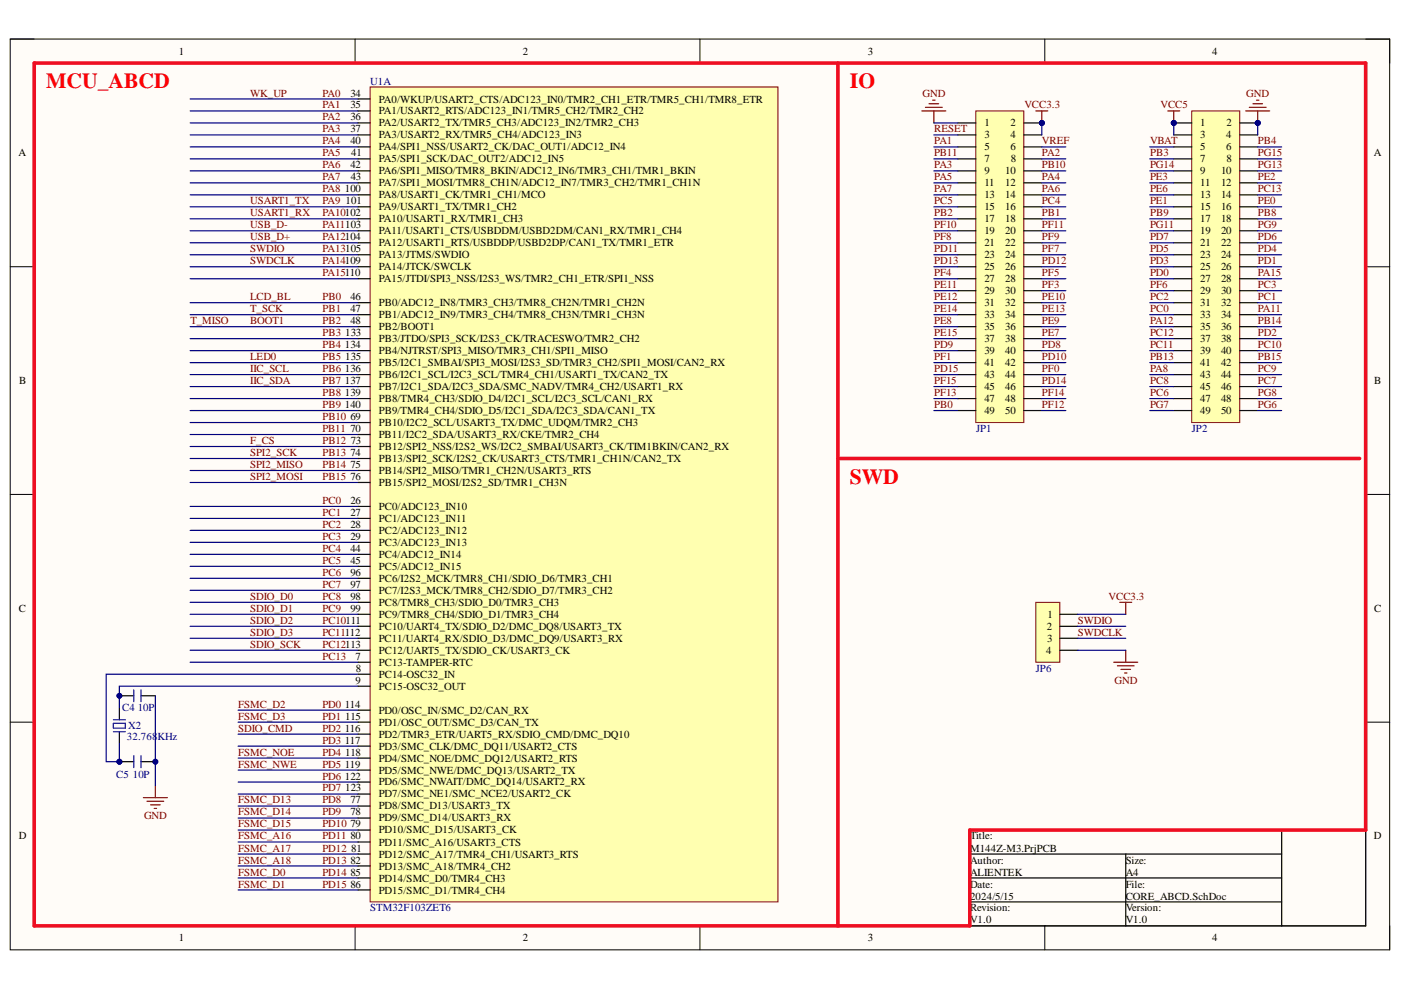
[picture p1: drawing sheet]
<svg xmlns="http://www.w3.org/2000/svg" width="297mm" height="210mm" viewBox="0 0 297 210" stroke-linecap="round" stroke-linejoin="round" font-family="sans-serif">
<path d="M2.2 8.3h292.4v193.1h-292.4z" fill-rule="evenodd" fill="#fffcf8"/>
<path d="M2.2 8.3h292.4v193.1h-292.4z" fill="none" stroke="#000" stroke-width=".21"/>
<path d="M7.3 13.4h282.3v182.9h-282.3z" fill-rule="evenodd" fill="#fffcf8"/>
<g fill="none" stroke="#000" stroke-width=".21">
<path d="M2.2 8.3h5.1M7.3 13.4h282.3v182.9h-282.3zM75.3 8.3v5.1M148.4 8.3v5.1M221.5 8.3v5.1M289.6 8.3h5v5.1M2.2 56.6h5.1M289.6 56.6h5M2.2 104.8h5.1M289.6 104.8h5M2.2 153.1h5.1M289.6 153.1h5"/>
<path d="M75.3 196.3v5.1M148.4 196.3v5.1M221.5 196.3v5.1M294.6 196.3v5.1"/>
</g>
<path d="M205.6 176h84v20.3h-84zM271.7 176v20.3M205.6 181.1h66.1M205.6 186.2h66.1M205.6 191.2h66.1M238.7 181.1v15.2" fill="none" stroke="#000" stroke-width=".25"/>
<path d="M30.4 169.1h5.1M31.2 169.9h3.5M31.9 170.6h2.1M32.7 171.4h.5M32.9 166.6v2.5" fill="none" stroke="#800000" stroke-width=".25"/>
<circle cx="25.3" cy="147.5" r=".51" fill="#000080"/>
<circle cx="25.3" cy="147.5" r=".51" fill="none" stroke="#000080" stroke-width=".21"/>
<path d="M25.3 147.5h3.1M29.9 147.5h3" fill="none" stroke="#000" stroke-width=".25"/>
<circle cx="25.3" cy="147.5" r=".51" fill="#000080"/>
<circle cx="25.3" cy="147.5" r=".51" fill="none" stroke="#000080" stroke-width=".21"/>
<path d="M28.4 146.3v2.5M29.9 146.3v2.5" fill="none" stroke="#00f" stroke-width=".25"/>
<circle cx="32.9" cy="161.5" r=".51" fill="#000080"/>
<circle cx="32.9" cy="161.5" r=".51" fill="none" stroke="#000080" stroke-width=".21"/>
<circle cx="25.3" cy="161.5" r=".51" fill="#000080"/>
<circle cx="25.3" cy="161.5" r=".51" fill="none" stroke="#000080" stroke-width=".21"/>
<path d="M29.9 161.5h3" fill="none" stroke="#000" stroke-width=".25"/>
<circle cx="32.9" cy="161.5" r=".51" fill="#000080"/>
<circle cx="32.9" cy="161.5" r=".51" fill="none" stroke="#000080" stroke-width=".21"/>
<path d="M25.3 161.5h3.1" fill="none" stroke="#000" stroke-width=".25"/>
<circle cx="25.3" cy="161.5" r=".51" fill="#000080"/>
<circle cx="25.3" cy="161.5" r=".51" fill="none" stroke="#000080" stroke-width=".21"/>
<path d="M24 155.1h2.6M24 153.4h2.6v1h-2.6zM24 152.6h2.6M28.4 160.2v2.6M29.9 160.2v2.6" fill="none" stroke="#00f" stroke-width=".25"/>
<path d="M25.3 150.1v2.5M25.3 155.1v2.6" fill="none" stroke="#000" stroke-width=".25"/>
<g fill="none" stroke="#000080" stroke-width=".25">
<path d="M40.3 38.8h35.6M40.3 36.2h35.6M40.3 33.7h35.6M40.3 31.1h35.6M40.3 28.6h35.6M40.3 26.1h35.6M40.3 23.5h35.6M40.3 21h35.6M40.3 59.1h35.6M40.3 56.6h35.6M40.3 54h35.6M40.3 51.5h35.6"/>
<path d="M40.3 48.9h35.6M40.3 46.4h35.6M40.3 43.9h35.6M40.3 41.3h35.6M40.3 79.4h35.6M40.3 76.9h35.6M40.3 71.8h35.6M40.3 69.3h35.6M40.3 66.7h35.6M40.3 64.2h35.6M40.3 99.8h35.6M40.3 97.2h35.6"/>
<path d="M40.3 92.1h35.6M40.3 89.6h35.6M40.3 87h35.6M40.3 84.5h35.6M40.3 82h35.6M40.3 94.7h35.6M40.3 117.5h35.6M40.3 115h35.6M40.3 112.5h35.6M40.3 109.9h35.6M40.3 107.4h35.6M40.3 102.3h35.6"/>
<path d="M40.3 137.9h35.6M40.3 135.3h35.6M40.3 132.8h35.6M40.3 130.2h35.6M40.3 127.7h35.6M40.3 125.2h35.6M40.3 122.6h35.6M40.3 120.1h35.6M32.9 147.5v19.1M40.3 140.4h35.6M50.5 150.6h25.4M50.5 153.1h25.4"/>
<path d="M50.5 155.7h25.4M50.5 158.2h25.4M75.9 145.5h-50.6v4.6M75.9 143h-53.4v18.5h2.8v-3.8M50.5 170.9h25.4M50.5 173.4h25.4M50.5 176h25.4M50.5 178.5h25.4M50.5 160.7h25.4M50.5 163.3h25.4M50.5 165.8h25.4M50.5 168.4h25.4"/>
<path d="M50.5 181.1h25.4M50.5 183.6h25.4M50.5 186.2h25.4M50.5 188.7h25.4"/>
</g>
<circle cx="25.3" cy="161.5" r=".51" fill="#000080"/>
<circle cx="25.3" cy="161.5" r=".51" fill="none" stroke="#000080" stroke-width=".21"/>
<path d="M40.3 74.3h35.6" fill="none" stroke="#000080" stroke-width=".25"/>
<path d="M7.3 13.4h282.3v162.6h-84v20.3h-198.3z" fill="none" stroke="#ee0e22" stroke-width=".76"/>
<circle cx="220.9" cy="26.1" r=".51" fill="#000080"/>
<circle cx="220.9" cy="26.1" r=".51" fill="none" stroke="#000080" stroke-width=".21"/>
<path d="M206.9 23.5h10.2v66.1h-10.2z" fill-rule="evenodd" fill="#ffffb0"/>
<path d="M206.9 23.5h10.2v66.1h-10.2z" fill="none" stroke="#800000" stroke-width=".21"/>
<path d="M203.1 26.1h3.8M217.1 26.1h3.8" fill="none" stroke="#000" stroke-width=".25"/>
<circle cx="220.9" cy="26.1" r=".51" fill="#000080"/>
<circle cx="220.9" cy="26.1" r=".51" fill="none" stroke="#000080" stroke-width=".21"/>
<g fill="none" stroke="#000" stroke-width=".25">
<path d="M203.1 28.6h3.8M203.1 31.2h3.8M203.1 33.7h3.8M203.1 36.2h3.8M203.1 38.8h3.8M217.1 28.6h3.8M217.1 31.2h3.8M217.1 33.7h3.8M217.1 36.2h3.8M217.1 38.8h3.8M203.1 41.3h3.8M203.1 43.9h3.8"/>
<path d="M203.1 46.4h3.8M203.1 48.9h3.8M203.1 51.5h3.8M203.1 54h3.8M203.1 56.6h3.8M203.1 59.1h3.8M217.1 41.3h3.8M217.1 43.9h3.8M217.1 46.4h3.8M217.1 48.9h3.8M217.1 51.5h3.8M217.1 54h3.8"/>
<path d="M217.1 56.6h3.8M217.1 59.1h3.8M203.1 61.6h3.8M203.1 64.2h3.8M203.1 66.7h3.8M203.1 69.3h3.8M203.1 71.8h3.8M203.1 74.3h3.8M203.1 76.9h3.8M203.1 79.4h3.8M217.1 61.6h3.8M217.1 64.2h3.8"/>
<path d="M217.1 66.7h3.8M217.1 69.3h3.8M217.1 71.8h3.8M217.1 74.3h3.8M217.1 76.9h3.8M217.1 79.4h3.8M203.1 82h3.8M203.1 84.5h3.8M203.1 87h3.8M217.1 82h3.8M217.1 84.5h3.8M217.1 87h3.8"/>
</g>
<circle cx="248.9" cy="26.1" r=".51" fill="#000080"/>
<circle cx="248.9" cy="26.1" r=".51" fill="none" stroke="#000080" stroke-width=".21"/>
<circle cx="266.7" cy="26.1" r=".51" fill="#000080"/>
<circle cx="266.7" cy="26.1" r=".51" fill="none" stroke="#000080" stroke-width=".21"/>
<path d="M252.7 23.5h10.1v66.1h-10.1z" fill-rule="evenodd" fill="#ffffb0"/>
<path d="M252.7 23.5h10.1v66.1h-10.1z" fill="none" stroke="#800000" stroke-width=".21"/>
<path d="M248.9 26.1h3.8" fill="none" stroke="#000" stroke-width=".25"/>
<circle cx="248.9" cy="26.1" r=".51" fill="#000080"/>
<circle cx="248.9" cy="26.1" r=".51" fill="none" stroke="#000080" stroke-width=".21"/>
<path d="M262.8 26.1h3.9" fill="none" stroke="#000" stroke-width=".25"/>
<circle cx="266.7" cy="26.1" r=".51" fill="#000080"/>
<circle cx="266.7" cy="26.1" r=".51" fill="none" stroke="#000080" stroke-width=".21"/>
<g fill="none" stroke="#000" stroke-width=".25">
<path d="M248.9 28.6h3.8M248.9 31.2h3.8M248.9 33.7h3.8M248.9 36.2h3.8M248.9 38.8h3.8M262.8 28.6h3.9M262.8 31.2h3.9M262.8 33.7h3.9M262.8 36.2h3.9M262.8 38.8h3.9M248.9 41.3h3.8M248.9 43.9h3.8"/>
<path d="M248.9 46.4h3.8M248.9 48.9h3.8M248.9 51.5h3.8M248.9 54h3.8M248.9 56.6h3.8M248.9 59.1h3.8M262.8 41.3h3.9M262.8 43.9h3.9M262.8 46.4h3.9M262.8 48.9h3.9M262.8 51.5h3.9M262.8 54h3.9"/>
<path d="M262.8 56.6h3.9M262.8 59.1h3.9M248.9 61.6h3.8M248.9 64.2h3.8M248.9 66.7h3.8M248.9 69.3h3.8M248.9 71.8h3.8M248.9 74.3h3.8M248.9 76.9h3.8M248.9 79.4h3.8M262.8 61.6h3.9M262.8 64.2h3.9"/>
<path d="M262.8 66.7h3.9M262.8 69.3h3.9M262.8 71.8h3.9M262.8 74.3h3.9M262.8 76.9h3.9M262.8 79.4h3.9M248.9 82h3.8M248.9 84.5h3.8M248.9 87h3.8M262.8 82h3.9M262.8 84.5h3.9M262.8 87h3.9"/>
</g>
<path d="M247.6 23.5h2.5M248.9 23.5v2.6" fill="none" stroke="#800000" stroke-width=".25"/>
<circle cx="248.9" cy="26.1" r=".51" fill="#000080"/>
<circle cx="248.9" cy="26.1" r=".51" fill="none" stroke="#000080" stroke-width=".21"/>
<path d="M264.1 23.5h5.1M264.9 22.8h3.5M265.6 22h2.1M266.4 21.2h.5M266.7 23.5v2.6" fill="none" stroke="#800000" stroke-width=".25"/>
<circle cx="266.7" cy="26.1" r=".51" fill="#000080"/>
<circle cx="266.7" cy="26.1" r=".51" fill="none" stroke="#000080" stroke-width=".21"/>
<path d="M219.6 23.5h2.6M220.9 23.5v2.6" fill="none" stroke="#800000" stroke-width=".25"/>
<circle cx="220.9" cy="26.1" r=".51" fill="#000080"/>
<circle cx="220.9" cy="26.1" r=".51" fill="none" stroke="#000080" stroke-width=".21"/>
<path d="M195.4 23.5h5.1M196.2 22.8h3.6M197 22h2M197.7 21.2h.6M198 23.5v2.6" fill="none" stroke="#800000" stroke-width=".25"/>
<g fill="none" stroke="#000080" stroke-width=".25">
<path d="M198 26.1h5.1M198 28.6h5.1M198 36.2h5.1M198 38.8h5.1M220.9 38.8h5.1M220.9 33.7h5.1M220.9 26.1v2.5M266.7 36.2h5M266.7 38.8h5M198 56.6h5.1M198 43.9h5.1M198 46.4h5.1"/>
<path d="M198 48.9h5.1M198 51.5h5.1M198 41.3h5.1M198 54h5.1M198 59.1h5.1M220.9 56.6h5.1M220.9 43.9h5.1M220.9 46.4h5.1M220.9 48.9h5.1M220.9 51.5h5.1M220.9 54h5.1M220.9 59.1h5.1"/>
<path d="M243.8 56.6h5.1M266.7 56.6h5M198 69.3h5.1M198 74.3h5.1M198 76.9h5.1M198 79.4h5.1M198 61.6h5.1M198 64.2h5.1M220.9 74.3h5.1M220.9 76.9h5.1M220.9 79.4h5.1M220.9 71.8h5.1"/>
<path d="M243.8 74.3h5.1M243.8 76.9h5.1M243.8 79.4h5.1M243.8 71.8h5.1M243.8 66.7h5.1M266.7 69.3h5M266.7 74.3h5M266.7 76.9h5M266.7 79.4h5M266.7 64.2h5M266.7 71.8h5M266.7 66.7h5"/>
<path d="M198 87h5.1M198 82h5.1M198 84.5h5.1M220.9 82h5.1M220.9 84.5h5.1M243.8 82h5.1M266.7 82h5M266.7 84.5h5"/>
</g>
<circle cx="220.9" cy="26.1" r=".51" fill="#000080"/>
<circle cx="220.9" cy="26.1" r=".51" fill="none" stroke="#000080" stroke-width=".21"/>
<g fill="none" stroke="#000080" stroke-width=".25">
<path d="M198 33.7h5.1M220.9 36.2h5.1M243.8 33.7h5.1M243.8 36.2h5.1M243.8 38.8h5.1M266.7 33.7h5M266.7 26.1v2.5M220.9 41.3h5.1M243.8 43.9h5.1M243.8 41.3h5.1M243.8 59.1h5.1M243.8 51.5h5.1"/>
<path d="M243.8 54h5.1M266.7 43.9h5M266.7 59.1h5M266.7 48.9h5M266.7 51.5h5M266.7 54h5M243.8 64.2h5.1M243.8 69.3h5.1M266.7 61.6h5M220.9 87h5.1M243.8 84.5h5.1"/>
</g>
<circle cx="266.7" cy="26.1" r=".51" fill="#000080"/>
<circle cx="266.7" cy="26.1" r=".51" fill="none" stroke="#000080" stroke-width=".21"/>
<path d="M198 31.2h5.1M248.9 26.1v2.5M266.7 31.2h5M198 66.7h5.1M220.9 66.7h5.1M220.9 69.3h5.1M220.9 64.2h5.1M220.9 61.6h5.1M243.8 87h5.1M266.7 87h5" fill="none" stroke="#000080" stroke-width=".25"/>
<circle cx="248.9" cy="26.1" r=".51" fill="#000080"/>
<circle cx="248.9" cy="26.1" r=".51" fill="none" stroke="#000080" stroke-width=".21"/>
<path d="M220.9 31.2h5.1M243.8 31.2h5.1M243.8 48.9h5.1M243.8 46.4h5.1M266.7 46.4h5M266.7 41.3h5M198 71.8h5.1M243.8 61.6h5.1" fill="none" stroke="#000080" stroke-width=".25"/>
<path d="M177.6 13.4v182.9M177.6 97.2h110.7" fill="none" stroke="#ee0e22" stroke-width=".76"/>
<path d="M237.4 127.7h2.6M238.7 127.7v2.5M238.7 137.9v2.5M236.1 140.4h5.1M236.9 141.2h3.6M237.7 141.9h2M238.4 142.7h.5" fill="none" stroke="#800000" stroke-width=".25"/>
<path d="M219.6 127.7h5.1v12.7h-5.1z" fill-rule="evenodd" fill="#ffffb0"/>
<path d="M219.6 127.7h5.1v12.7h-5.1z" fill="none" stroke="#800000" stroke-width=".21"/>
<path d="M224.7 130.2h3.8M224.7 132.8h3.8M224.7 135.3h3.8M224.7 137.9h3.8" fill="none" stroke="#000" stroke-width=".25"/>
<path d="M228.5 132.8h10.2M228.5 135.3h10.2M228.5 137.9h10.2M228.5 130.2h10.2" fill="none" stroke="#000080" stroke-width=".25"/>
<path d="M78.5 18.4h86.4v172.8h-86.4z" fill-rule="evenodd" fill="#ffffb0"/>
<path d="M78.5 18.4h86.4v172.8h-86.4z" fill="none" stroke="#800000" stroke-width=".21"/>
<g fill="none" stroke="#000" stroke-width=".25">
<path d="M75.9 21h2.6M75.9 23.5h2.6M75.9 26.1h2.6M75.9 28.6h2.6M75.9 31.1h2.6M75.9 33.7h2.6M75.9 36.2h2.6M75.9 38.8h2.6M75.9 41.3h2.6M75.9 43.9h2.6M75.9 46.4h2.6M75.9 48.9h2.6"/>
<path d="M75.9 51.5h2.6M75.9 54h2.6M75.9 56.6h2.6M75.9 59.1h2.6M75.9 64.2h2.6M75.9 66.7h2.6M75.9 69.3h2.6M75.9 71.8h2.6M75.9 74.3h2.6M75.9 76.9h2.6M75.9 79.4h2.6M75.9 89.6h2.6"/>
<path d="M75.9 92.1h2.6M75.9 94.7h2.6M75.9 97.2h2.6M75.9 99.8h2.6M75.9 82h2.6M75.9 84.5h2.6M75.9 87h2.6M75.9 107.4h2.6M75.9 109.9h2.6M75.9 112.5h2.6M75.9 115h2.6M75.9 117.5h2.6"/>
<path d="M75.9 102.3h2.6M75.9 120.1h2.6M75.9 122.6h2.6M75.9 125.2h2.6M75.9 127.7h2.6M75.9 130.2h2.6M75.9 132.8h2.6M75.9 135.3h2.6M75.9 137.9h2.6M75.9 140.4h2.6M75.9 143h2.6M75.9 145.5h2.6"/>
<path d="M75.9 150.6h2.6M75.9 153.1h2.6M75.9 155.7h2.6M75.9 158.2h2.6M75.9 170.9h2.6M75.9 173.4h2.6M75.9 176h2.6M75.9 178.5h2.6M75.9 160.7h2.6M75.9 163.3h2.6M75.9 165.8h2.6M75.9 168.4h2.6"/>
<path d="M75.9 181.1h2.6M75.9 183.6h2.6M75.9 186.2h2.6M75.9 188.7h2.6"/>
</g>
<g font-size="4.6" fill="#f00">
<text x="9.8" y="18.7">MCU_ABCD</text>
<text x="180.2" y="18.7">IO</text>
<text x="180.2" y="102.5">SWD</text>
</g>
<g font-size="2.3">
<text x="37.9" y="11.6">1</text>
<text x="110.8" y="11.6">2</text>
<text x="184" y="11.6">3</text>
<text x="257" y="11.6">4</text>
<text x="74.3" y="20.5">34</text>
<text x="74.3" y="23">35</text>
<text x="80.3" y="21.7">PA0/WKUP/USART2_CTS/ADC123_IN0/TMR2_CH1_ETR/TMR5_CH1/TMR8_ETR</text>
<text x="74.3" y="25.5">36</text>
<text x="74.3" y="28.1">37</text>
<text x="80.3" y="24.3">PA1/USART2_RTS/ADC123_IN1/TMR5_CH2/TMR2_CH2</text>
<text x="80.3" y="26.8">PA2/USART2_TX/TMR5_CH3/ADC123_IN2/TMR2_CH3</text>
<text x="80.3" y="29.3">PA3/USART2_RX/TMR5_CH4/ADC123_IN3</text>
<text x="208.7" y="26.8">1</text>
<text x="208.7" y="29.3">3</text>
<text x="214.2" y="26.8">2</text>
<text x="214.2" y="29.3">4</text>
<text x="254.5" y="26.8">1</text>
<text x="254.5" y="29.3">3</text>
<text x="260" y="29.3">4</text>
<text x="260.1" y="26.8">2</text>
<text x="3.9" y="33.1">A</text>
<text x="74.3" y="30.6">40</text>
<text x="74.3" y="35.7">42</text>
<text x="74.5" y="33.1">41</text>
<text x="80.3" y="31.9">PA4/SPI1_NSS/USART2_CK/DAC_OUT1/ADC12_IN4</text>
<text x="80.3" y="34.4">PA5/SPI1_SCK/DAC_OUT2/ADC12_IN5</text>
<text x="208.7" y="31.9">5</text>
<text x="208.7" y="34.4">7</text>
<text x="214.2" y="31.9">6</text>
<text x="214.3" y="34.4">8</text>
<text x="254.5" y="31.9">5</text>
<text x="254.5" y="34.4">7</text>
<text x="260" y="31.9">6</text>
<text x="260.1" y="34.4">8</text>
<text x="291.3" y="33.1">A</text>
<text x="73.1" y="40.8">100</text>
<text x="74.4" y="38.2">43</text>
<text x="80.3" y="37">PA6/SPI1_MISO/TMR8_BKIN/ADC12_IN6/TMR3_CH1/TMR1_BKIN</text>
<text x="80.3" y="39.5">PA7/SPI1_MOSI/TMR8_CH1N/ADC12_IN7/TMR3_CH2/TMR1_CH1N</text>
<text x="208.7" y="37">9</text>
<text x="208.7" y="39.5">11</text>
<text x="213.1" y="37">10</text>
<text x="213.1" y="39.5">12</text>
<text x="254.5" y="37">9</text>
<text x="254.5" y="39.5">11</text>
<text x="258.9" y="37">10</text>
<text x="258.9" y="39.5">12</text>
<text x="73.3" y="43.3">101</text>
<text x="80.3" y="42">PA8/USART1_CK/TMR1_CH1/MCO</text>
<text x="80.3" y="44.6">PA9/USART1_TX/TMR1_CH2</text>
<text x="80.3" y="47.1">PA10/USART1_RX/TMR1_CH3</text>
<text x="208.7" y="42">13</text>
<text x="208.7" y="44.6">15</text>
<text x="208.7" y="47.1">17</text>
<text x="213.1" y="42">14</text>
<text x="213.1" y="44.6">16</text>
<text x="213.1" y="47.1">18</text>
<text x="254.5" y="42">13</text>
<text x="254.5" y="44.6">15</text>
<text x="254.5" y="47.1">17</text>
<text x="258.9" y="42">14</text>
<text x="258.9" y="44.6">16</text>
<text x="258.9" y="47.1">18</text>
<text x="80.3" y="49.7">PA11/USART1_CTS/USBDDM/USBD2DM/CAN1_RX/TMR1_CH4</text>
<text x="80.3" y="52.3">PA12/USART1_RTS/USBDDP/USBD2DP/CAN1_TX/TMR1_ETR</text>
<text x="208.7" y="49.7">19</text>
<text x="208.7" y="52.3">21</text>
<text x="213.1" y="49.7">20</text>
<text x="213.1" y="52.3">22</text>
<text x="254.5" y="49.7">19</text>
<text x="254.5" y="52.3">21</text>
<text x="258.9" y="49.7">20</text>
<text x="258.9" y="52.3">22</text>
<text x="80.3" y="54.8">PA13/JTMS/SWDIO</text>
<text x="80.3" y="57.3">PA14/JTCK/SWCLK</text>
<text x="80.3" y="59.9">PA15/JTDI/SPI3_NSS/I2S3_WS/TMR2_CH1_ETR/SPI1_NSS</text>
<text x="208.7" y="54.8">23</text>
<text x="208.7" y="57.3">25</text>
<text x="208.7" y="59.9">27</text>
<text x="213.1" y="54.8">24</text>
<text x="213.1" y="57.3">26</text>
<text x="213.1" y="59.9">28</text>
<text x="254.5" y="54.8">23</text>
<text x="254.5" y="57.3">25</text>
<text x="254.5" y="59.9">27</text>
<text x="258.9" y="54.8">24</text>
<text x="258.9" y="57.3">26</text>
<text x="258.9" y="59.9">28</text>
<text x="74.3" y="63.7">46</text>
<text x="80.3" y="64.9">PB0/ADC12_IN8/TMR3_CH3/TMR8_CH2N/TMR1_CH2N</text>
<text x="208.7" y="62.4">29</text>
<text x="208.7" y="64.9">31</text>
<text x="213.1" y="62.4">30</text>
<text x="213.1" y="64.9">32</text>
<text x="254.5" y="62.4">29</text>
<text x="254.5" y="64.9">31</text>
<text x="258.9" y="62.4">30</text>
<text x="258.9" y="64.9">32</text>
<text x="73.2" y="71.3">133</text>
<text x="74.3" y="66.2">47</text>
<text x="74.3" y="68.7">48</text>
<text x="80.3" y="67.5">PB1/ADC12_IN9/TMR3_CH4/TMR8_CH3N/TMR1_CH3N</text>
<text x="80.3" y="70">PB2/BOOT1</text>
<text x="208.7" y="67.5">33</text>
<text x="208.7" y="70">35</text>
<text x="213.1" y="67.5">34</text>
<text x="213.1" y="70">36</text>
<text x="254.5" y="67.5">33</text>
<text x="254.5" y="70">35</text>
<text x="258.9" y="67.5">34</text>
<text x="258.9" y="70">36</text>
<text x="73.1" y="73.8">134</text>
<text x="73.2" y="76.3">135</text>
<text x="80.3" y="72.5">PB3/JTDO/SPI3_SCK/I2S3_CK/TRACESWO/TMR2_CH2</text>
<text x="80.3" y="75.1">PB4/NJTRST/SPI3_MISO/TMR3_CH1/SPI1_MISO</text>
<text x="80.3" y="77.6">PB5/I2C1_SMBAI/SPI3_MOSI/I2S3_SD/TMR3_CH2/SPI1_MOSI/CAN2_RX</text>
<text x="208.7" y="72.5">37</text>
<text x="208.7" y="75.1">39</text>
<text x="208.7" y="77.6">41</text>
<text x="213.1" y="72.5">38</text>
<text x="213.1" y="75.1">40</text>
<text x="213.1" y="77.6">42</text>
<text x="254.5" y="72.5">37</text>
<text x="254.5" y="75.1">39</text>
<text x="254.5" y="77.6">41</text>
<text x="258.9" y="72.5">38</text>
<text x="258.9" y="75.1">40</text>
<text x="258.9" y="77.6">42</text>
<text x="4.1" y="81.4">B</text>
<text x="73.1" y="78.9">136</text>
<text x="73.1" y="81.4">137</text>
<text x="73.1" y="84">139</text>
<text x="80.3" y="80.1">PB6/I2C1_SCL/I2C3_SCL/TMR4_CH1/USART1_TX/CAN2_TX</text>
<text x="80.3" y="82.7">PB7/I2C1_SDA/I2C3_SDA/SMC_NADV/TMR4_CH2/USART1_RX</text>
<text x="208.7" y="80.1">43</text>
<text x="208.7" y="82.7">45</text>
<text x="213.1" y="80.1">44</text>
<text x="213.1" y="82.7">46</text>
<text x="254.5" y="80.1">43</text>
<text x="254.5" y="82.7">45</text>
<text x="258.9" y="80.1">44</text>
<text x="258.9" y="82.7">46</text>
<text x="291.4" y="81.4">B</text>
<text x="73.1" y="86.5">140</text>
<text x="74.3" y="89">69</text>
<text x="80.3" y="85.2">PB8/TMR4_CH3/SDIO_D4/I2C1_SCL/I2C3_SCL/CAN1_RX</text>
<text x="80.3" y="87.8">PB9/TMR4_CH4/SDIO_D5/I2C1_SDA/I2C3_SDA/CAN1_TX</text>
<text x="208.7" y="85.2">47</text>
<text x="208.7" y="87.8">49</text>
<text x="213.1" y="85.2">48</text>
<text x="213.1" y="87.8">50</text>
<text x="254.5" y="85.2">47</text>
<text x="254.5" y="87.8">49</text>
<text x="258.9" y="85.2">48</text>
<text x="258.9" y="87.8">50</text>
<text x="74.3" y="91.6">70</text>
<text x="74.4" y="94.2">73</text>
<text x="80.3" y="90.3">PB10/I2C2_SCL/USART3_TX/DMC_UDQM/TMR2_CH3</text>
<text x="80.3" y="92.9">PB11/I2C2_SDA/USART3_RX/CKE/TMR2_CH4</text>
<text x="80.3" y="95.4">PB12/SPI2_NSS/I2S2_WS/I2C2_SMBAI/USART3_CK/TIM1BKIN/CAN2_RX</text>
<text x="74.3" y="96.7">74</text>
<text x="74.3" y="99.3">75</text>
<text x="74.3" y="101.8">76</text>
<text x="80.3" y="98">PB13/SPI2_SCK/I2S2_CK/USART3_CTS/TMR1_CH1N/CAN2_TX</text>
<text x="80.3" y="100.5">PB14/SPI2_MISO/TMR1_CH2N/USART3_RTS</text>
<text x="74.3" y="106.9">26</text>
<text x="80.3" y="103.1">PB15/SPI2_MOSI/I2S2_SD/TMR1_CH3N</text>
<text x="74.3" y="109.4">27</text>
<text x="74.3" y="111.9">28</text>
<text x="80.3" y="108.1">PC0/ADC123_IN10</text>
<text x="80.3" y="110.7">PC1/ADC123_IN11</text>
<text x="80.3" y="113.2">PC2/ADC123_IN12</text>
<text x="74.3" y="114.5">29</text>
<text x="74.3" y="117">44</text>
<text x="74.3" y="119.5">45</text>
<text x="80.3" y="115.7">PC3/ADC123_IN13</text>
<text x="80.3" y="118.3">PC4/ADC12_IN14</text>
<text x="74.3" y="122.1">96</text>
<text x="74.3" y="124.6">97</text>
<text x="80.3" y="120.8">PC5/ADC12_IN15</text>
<text x="80.3" y="123.3">PC6/I2S2_MCK/TMR8_CH1/SDIO_D6/TMR3_CH1</text>
<text x="80.3" y="125.9">PC7/I2S3_MCK/TMR8_CH2/SDIO_D7/TMR3_CH2</text>
<text x="4" y="129.7">C</text>
<text x="74.3" y="127.1">98</text>
<text x="74.3" y="129.7">99</text>
<text x="80.3" y="128.4">PC8/TMR8_CH3/SDIO_D0/TMR3_CH3</text>
<text x="80.3" y="131">PC9/TMR8_CH4/SDIO_D1/TMR3_CH4</text>
<text x="222.1" y="131">1</text>
<text x="291.4" y="129.7">C</text>
<text x="80.3" y="133.5">PC10/UART4_TX/SDIO_D2/DMC_DQ8/USART3_TX</text>
<text x="80.3" y="136.1">PC11/UART4_RX/SDIO_D3/DMC_DQ9/USART3_RX</text>
<text x="221.9" y="133.5">2</text>
<text x="222" y="136.1">3</text>
<text x="75.4" y="139.9">7</text>
<text x="75.5" y="142.4">8</text>
<text x="80.3" y="141.2">PC13-TAMPER-RTC</text>
<text x="80.3" y="143.7">PC14-OSC32_IN</text>
<text x="80.3" y="138.6">PC12/UART5_TX/SDIO_CK/USART3_CK</text>
<text x="221.8" y="138.6">4</text>
<text x="75.4" y="145">9</text>
<text x="80.3" y="146.3">PC15-OSC32_OUT</text>
<text x="73.1" y="150.1">114</text>
<text x="73.1" y="155.1">116</text>
<text x="73.2" y="152.6">115</text>
<text x="80.3" y="151.3">PD0/OSC_IN/SMC_D2/CAN_RX</text>
<text x="80.3" y="153.9">PD1/OSC_OUT/SMC_D3/CAN_TX</text>
<text x="73.1" y="157.7">117</text>
<text x="73.2" y="160.2">118</text>
<text x="80.3" y="156.4">PD2/TMR3_ETR/UART5_RX/SDIO_CMD/DMC_DQ10</text>
<text x="80.3" y="158.9">PD3/SMC_CLK/DMC_DQ11/USART2_CTS</text>
<text x="80.3" y="161.5">PD4/SMC_NOE/DMC_DQ12/USART2_RTS</text>
<text x="73.1" y="162.7">119</text>
<text x="73.1" y="165.3">122</text>
<text x="73.2" y="167.8">123</text>
<text x="80.3" y="164">PD5/SMC_NWE/DMC_DQ13/USART2_TX</text>
<text x="80.3" y="166.5">PD6/SMC_NWAIT/DMC_DQ14/USART2_RX</text>
<text x="74.3" y="170.3">77</text>
<text x="74.3" y="172.9">78</text>
<text x="80.3" y="171.6">PD8/SMC_D13/USART3_TX</text>
<text x="80.3" y="169.1">PD7/SMC_NE1/SMC_NCE2/USART2_CK</text>
<text x="4" y="178">D</text>
<text x="74.3" y="175.4">79</text>
<text x="74.3" y="178">80</text>
<text x="80.3" y="174.1">PD9/SMC_D14/USART3_RX</text>
<text x="80.3" y="176.7">PD10/SMC_D15/USART3_CK</text>
<text x="80.3" y="179.3">PD11/SMC_A16/USART3_CTS</text>
<text x="205.7" y="178">Title:</text>
<text x="291.3" y="178">D</text>
<text x="74.3" y="183.1">82</text>
<text x="74.3" y="185.6">85</text>
<text x="74.5" y="180.6">81</text>
<text x="80.3" y="181.8">PD12/SMC_A17/TMR4_CH1/USART3_RTS</text>
<text x="80.3" y="184.4">PD13/SMC_A18/TMR4_CH2</text>
<text x="205.7" y="183.1">Author:</text>
<text x="205.7" y="180.6">M144Z-M3.PrjPCB</text>
<text x="205.7" y="185.6">ALIENTEK</text>
<text x="238.7" y="183.1">Size:</text>
<text x="238.7" y="185.6">A4</text>
<text x="74.3" y="188.2">86</text>
<text x="80.3" y="186.9">PD14/SMC_D0/TMR4_CH3</text>
<text x="80.3" y="189.4">PD15/SMC_D1/TMR4_CH4</text>
<text x="205.7" y="188.2">Date:</text>
<text x="205.7" y="190.7">2024/5/15</text>
<text x="238.7" y="188.2">File:</text>
<text x="238.7" y="190.7">CORE_ABCD.SchDoc</text>
<text x="205.7" y="193.3">Revision:</text>
<text x="205.7" y="195.8">V1.0</text>
<text x="238.7" y="193.3">Version:</text>
<text x="238.7" y="195.8">V1.0</text>
<text x="37.9" y="199.6">1</text>
<text x="110.8" y="199.6">2</text>
<text x="184" y="199.6">3</text>
<text x="257" y="199.6">4</text>
</g>
<g font-size="2.3" fill="#000080">
<text x="78.5" y="17.9">U1A</text>
<text x="206.9" y="91.6">JP1</text>
<text x="252.7" y="91.6">JP2</text>
<text x="219.6" y="142.4">JP6</text>
<text x="25.9" y="150.8">C4</text>
<text x="27.2" y="154.6">X2</text>
<text x="29.2" y="150.8">10P</text>
<text x="26.9" y="156.9">32.768</text>
<text x="33.4" y="156.9">KHz</text>
<text x="24.6" y="165">C5</text>
<text x="28.2" y="165">10P</text>
<text x="78.5" y="193.3">STM32F103ZET6</text>
</g>
<g font-size="2.3" fill="#800000">
<text x="53" y="20.5">WK_UP</text>
<text x="68.4" y="20.5">PA0</text>
<text x="68.4" y="23">PA1</text>
<text x="195.6" y="20.5">GND</text>
<text x="217.2" y="23">VCC3.3</text>
<text x="246" y="23">VCC5</text>
<text x="264.2" y="20.5">GND</text>
<text x="68.4" y="25.5">PA2</text>
<text x="68.4" y="28.1">PA3</text>
<text x="198.1" y="28.1">RESET</text>
<text x="68.4" y="30.6">PA4</text>
<text x="68.4" y="33.1">PA5</text>
<text x="68.4" y="35.7">PA6</text>
<text x="198.1" y="35.7">PA3</text>
<text x="198.1" y="30.6">PA1</text>
<text x="198.1" y="33.1">PB11</text>
<text x="220.9" y="35.7">PB10</text>
<text x="220.9" y="33.1">PA2</text>
<text x="220.9" y="30.6">VREF</text>
<text x="243.8" y="35.7">PG14</text>
<text x="243.8" y="33.1">PB3</text>
<text x="243.8" y="30.6">VBAT</text>
<text x="266.7" y="33.1">PG15</text>
<text x="266.7" y="35.7">PG13</text>
<text x="266.7" y="30.6">PB4</text>
<text x="68.4" y="38.2">PA7</text>
<text x="68.4" y="40.8">PA8</text>
<text x="198.1" y="40.8">PA7</text>
<text x="198.1" y="38.2">PA5</text>
<text x="220.9" y="38.2">PA4</text>
<text x="220.9" y="40.8">PA6</text>
<text x="243.8" y="38.2">PE3</text>
<text x="243.8" y="40.8">PE6</text>
<text x="266.7" y="38.2">PE2</text>
<text x="266.7" y="40.8">PC13</text>
<text x="53" y="45.8">USART1_RX</text>
<text x="53" y="43.3">USART1_TX</text>
<text x="68.4" y="43.3">PA9</text>
<text x="68.4" y="45.8">PA10102</text>
<text x="198.1" y="43.3">PC5</text>
<text x="198.1" y="45.8">PB2</text>
<text x="220.9" y="43.3">PC4</text>
<text x="220.9" y="45.8">PB1</text>
<text x="243.8" y="43.3">PE1</text>
<text x="243.8" y="45.8">PB9</text>
<text x="266.7" y="43.3">PE0</text>
<text x="266.7" y="45.8">PB8</text>
<text x="53" y="51">USB_D+</text>
<text x="53" y="48.4">USB_D-</text>
<text x="53" y="53.5">SWDIO</text>
<text x="68.4" y="48.4">PA11103</text>
<text x="68.4" y="51">PA12104</text>
<text x="68.4" y="53.5">PA13105</text>
<text x="198.1" y="51">PF8</text>
<text x="198.1" y="53.5">PD11</text>
<text x="198.1" y="48.4">PF10</text>
<text x="220.9" y="53.5">PF7</text>
<text x="220.9" y="48.4">PF11</text>
<text x="220.9" y="51">PF9</text>
<text x="243.8" y="53.5">PD5</text>
<text x="243.8" y="51">PD7</text>
<text x="243.8" y="48.4">PG11</text>
<text x="266.7" y="53.5">PD4</text>
<text x="266.7" y="48.4">PG9</text>
<text x="266.7" y="51">PD6</text>
<text x="53" y="56.1">SWDCLK</text>
<text x="68.4" y="56.1">PA14109</text>
<text x="68.4" y="58.6">PA15110</text>
<text x="198.1" y="58.6">PF4</text>
<text x="198.1" y="56.1">PD13</text>
<text x="220.9" y="58.6">PF5</text>
<text x="220.9" y="56.1">PD12</text>
<text x="243.8" y="58.6">PD0</text>
<text x="243.8" y="56.1">PD3</text>
<text x="266.7" y="58.6">PA15</text>
<text x="266.7" y="56.1">PD1</text>
<text x="53" y="63.7">LCD_BL</text>
<text x="68.4" y="63.7">PB0</text>
<text x="198.1" y="61.1">PE11</text>
<text x="198.1" y="63.7">PE12</text>
<text x="220.9" y="63.7">PE10</text>
<text x="220.9" y="61.1">PF3</text>
<text x="243.8" y="61.1">PF6</text>
<text x="243.8" y="63.7">PC2</text>
<text x="266.7" y="63.7">PC1</text>
<text x="266.7" y="61.1">PC3</text>
<text x="40.4" y="68.7">T_MISO</text>
<text x="53" y="68.7">BOOT1</text>
<text x="53" y="66.2">T_SCK</text>
<text x="68.4" y="66.2">PB1</text>
<text x="68.4" y="68.7">PB2</text>
<text x="68.4" y="71.3">PB3</text>
<text x="198.1" y="68.7">PE8</text>
<text x="198.1" y="66.2">PE14</text>
<text x="198.1" y="71.3">PE15</text>
<text x="220.9" y="71.3">PE7</text>
<text x="220.9" y="68.7">PE9</text>
<text x="220.9" y="66.2">PE13</text>
<text x="243.8" y="71.3">PC12</text>
<text x="243.8" y="66.2">PC0</text>
<text x="243.8" y="68.7">PA12</text>
<text x="266.7" y="71.3">PD2</text>
<text x="266.7" y="66.2">PA11</text>
<text x="266.7" y="68.7">PB14</text>
<text x="53" y="76.3">LED0</text>
<text x="68.4" y="73.8">PB4</text>
<text x="68.4" y="76.3">PB5</text>
<text x="198.1" y="76.3">PF1</text>
<text x="198.1" y="73.8">PD9</text>
<text x="220.9" y="73.8">PD8</text>
<text x="220.9" y="76.3">PD10</text>
<text x="243.8" y="73.8">PC11</text>
<text x="243.8" y="76.3">PB13</text>
<text x="266.7" y="76.3">PB15</text>
<text x="266.7" y="73.8">PC10</text>
<text x="53" y="78.9">IIC_SCL</text>
<text x="53" y="81.4">IIC_SDA</text>
<text x="68.4" y="78.9">PB6</text>
<text x="68.4" y="81.4">PB7</text>
<text x="68.4" y="84">PB8</text>
<text x="198.1" y="84">PF13</text>
<text x="198.1" y="78.9">PD15</text>
<text x="198.1" y="81.4">PF15</text>
<text x="220.9" y="78.9">PF0</text>
<text x="220.9" y="81.4">PD14</text>
<text x="220.9" y="84">PF14</text>
<text x="243.8" y="81.4">PC8</text>
<text x="243.8" y="78.9">PA8</text>
<text x="243.8" y="84">PC6</text>
<text x="266.7" y="78.9">PC9</text>
<text x="266.7" y="84">PG8</text>
<text x="266.7" y="81.4">PC7</text>
<text x="68.4" y="86.5">PB9</text>
<text x="68.4" y="89">PB10</text>
<text x="198.1" y="86.5">PB0</text>
<text x="220.9" y="86.5">PF12</text>
<text x="243.8" y="86.5">PG7</text>
<text x="266.7" y="86.5">PG6</text>
<text x="53" y="94.2">F_CS</text>
<text x="68.4" y="91.6">PB11</text>
<text x="68.4" y="94.2">PB12</text>
<text x="53" y="99.3">SPI2_MISO</text>
<text x="53" y="101.8">SPI2_MOSI</text>
<text x="53" y="96.7">SPI2_SCK</text>
<text x="68.4" y="96.7">PB13</text>
<text x="68.4" y="99.3">PB14</text>
<text x="68.4" y="101.8">PB15</text>
<text x="68.4" y="106.9">PC0</text>
<text x="68.4" y="109.4">PC1</text>
<text x="68.4" y="111.9">PC2</text>
<text x="68.4" y="114.5">PC3</text>
<text x="68.4" y="117">PC4</text>
<text x="68.4" y="119.5">PC5</text>
<text x="68.4" y="122.1">PC6</text>
<text x="68.4" y="124.6">PC7</text>
<text x="53" y="127.1">SDIO_D0</text>
<text x="53" y="129.7">SDIO_D1</text>
<text x="68.4" y="127.1">PC8</text>
<text x="68.4" y="129.7">PC9</text>
<text x="235" y="127.1">VCC3.3</text>
<text x="53" y="132.2">SDIO_D2</text>
<text x="53" y="134.8">SDIO_D3</text>
<text x="53" y="137.4">SDIO_SCK</text>
<text x="68.4" y="132.2">PC10111</text>
<text x="68.4" y="134.8">PC11112</text>
<text x="68.4" y="137.4">PC12113</text>
<text x="228.5" y="132.2">SWDIO</text>
<text x="228.5" y="134.8">SWDCLK</text>
<text x="68.4" y="139.9">PC13</text>
<text x="236.3" y="145">GND</text>
<text x="50.5" y="150.1">FSMC_D2</text>
<text x="50.5" y="152.6">FSMC_D3</text>
<text x="50.5" y="155.1">SDIO_CMD</text>
<text x="68.4" y="150.1">PD0</text>
<text x="68.4" y="152.6">PD1</text>
<text x="68.4" y="155.1">PD2</text>
<text x="50.5" y="160.2">FSMC_NOE</text>
<text x="68.4" y="157.7">PD3</text>
<text x="68.4" y="160.2">PD4</text>
<text x="50.5" y="162.7">FSMC_NWE</text>
<text x="68.4" y="162.7">PD5</text>
<text x="68.4" y="165.3">PD6</text>
<text x="68.4" y="167.8">PD7</text>
<text x="30.5" y="173.6">GND</text>
<text x="50.5" y="170.3">FSMC_D13</text>
<text x="50.5" y="172.9">FSMC_D14</text>
<text x="68.4" y="170.3">PD8</text>
<text x="68.4" y="172.9">PD9</text>
<text x="50.5" y="175.4">FSMC_D15</text>
<text x="50.5" y="178">FSMC_A16</text>
<text x="68.4" y="175.4">PD10</text>
<text x="68.4" y="178">PD11</text>
<text x="50.5" y="185.6">FSMC_D0</text>
<text x="50.5" y="180.6">FSMC_A17</text>
<text x="50.5" y="183.1">FSMC_A18</text>
<text x="68.4" y="180.6">PD12</text>
<text x="68.4" y="183.1">PD13</text>
<text x="68.4" y="185.6">PD14</text>
<text x="50.5" y="188.2">FSMC_D1</text>
<text x="68.4" y="188.2">PD15</text>
</g>
</svg>
